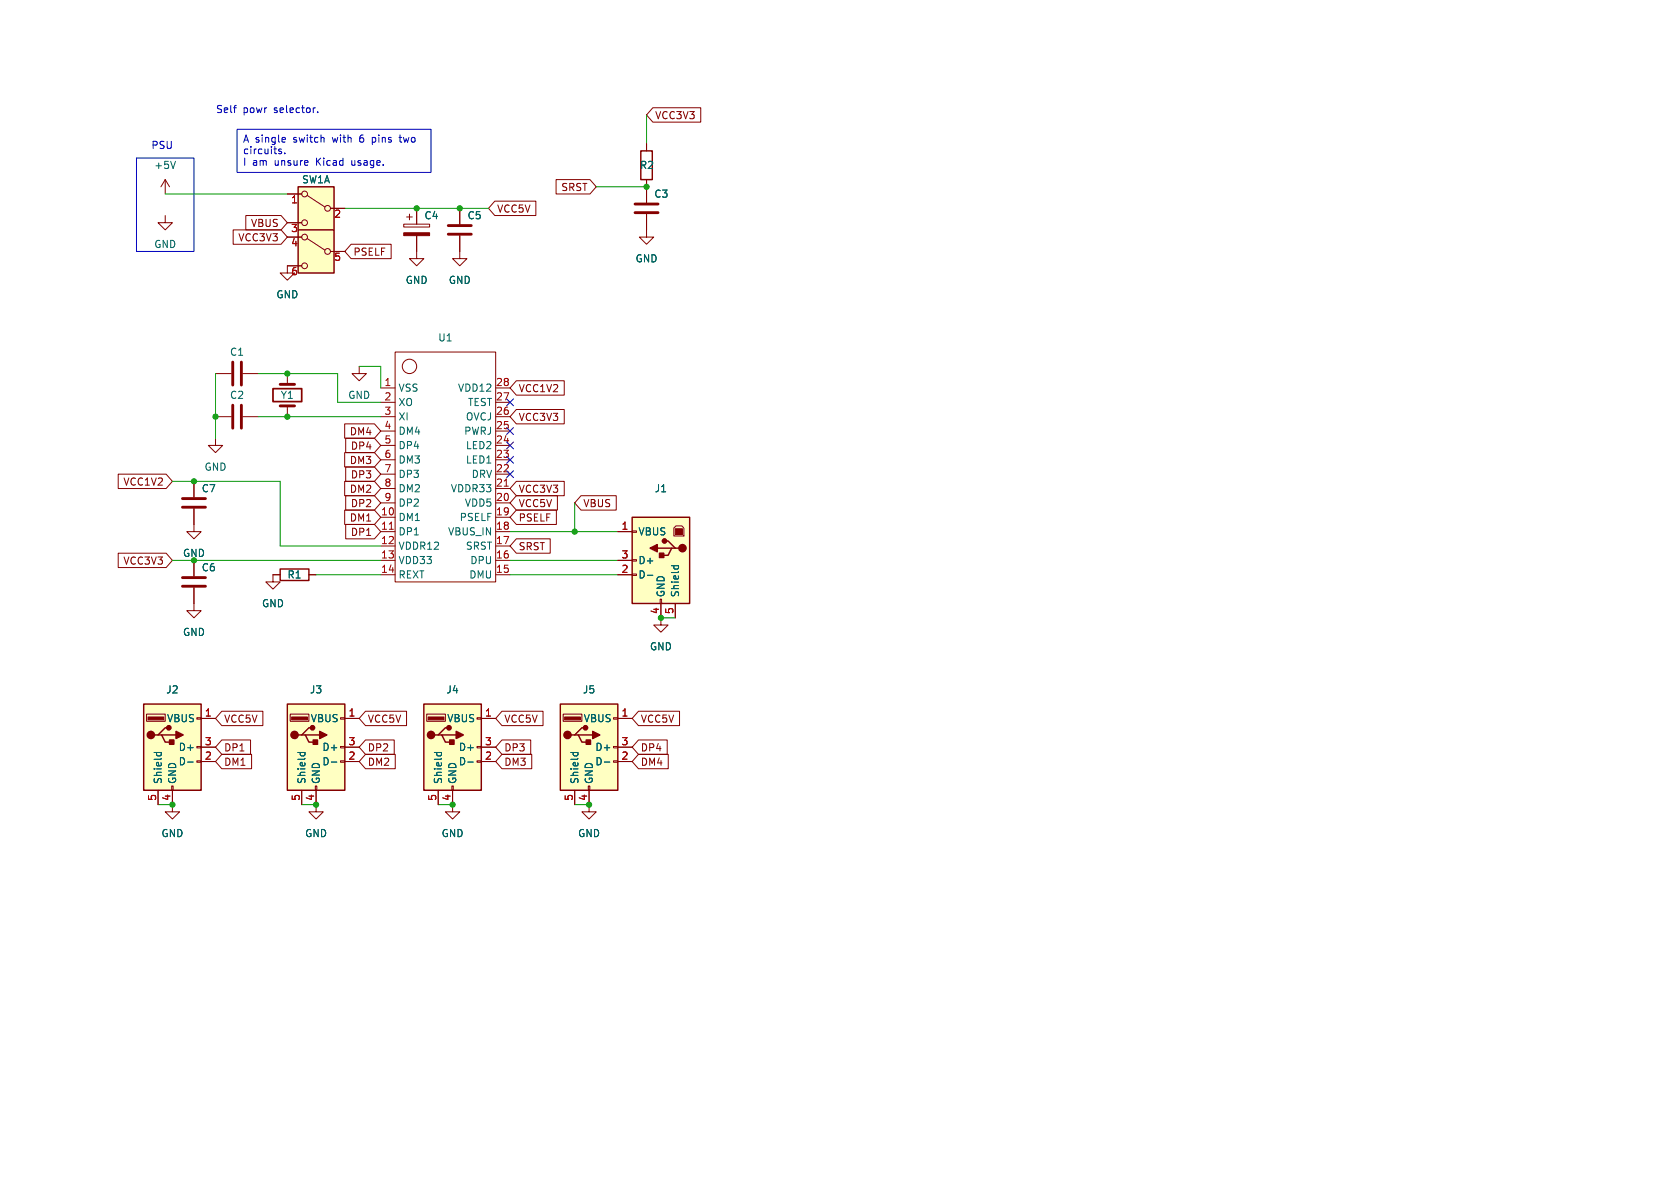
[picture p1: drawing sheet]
<svg xmlns="http://www.w3.org/2000/svg" width="297mm" height="210mm" viewBox="0 0 297 210" stroke-linecap="round" stroke-linejoin="round" font-family="sans-serif">
<g fill="none" stroke="#840000" stroke-width=".51">
<path d="M79.2 39.9h4.1M112.3 37.6h4M112.3 36.1h4M79.2 41.4h4.1M41.1 64v4.1M41.1 71.6v4.1M42.7 64v4.1M42.7 71.6v4.1M49.5 71.8h2.6M49.5 67.9h2.6M32.3 89.7h4M32.3 88.1h4"/>
<path d="M32.3 103.6h4M32.3 102.1h4"/>
</g>
<g fill="none" stroke="#840000" stroke-width=".18">
<path d="M115.4 19h8.5v2.6h-8.5l-1.1-1.3zM29.2 38.1v1.3h1.3l-1.3 1.2-1.3-1.2h1.3M29.2 31.8l-.8 1.2M29.2 31.8v2.5M29.2 31.8l.8 1.2M43.5 38.1h6.2l1.1 1.3-1.1 1.2h-6.2zM50.8 34.3h2.5M50.8 39.4h2.5M54.3 34.5l3.1 2.1M58.4 36.8h2.6M71.4 39.6h4.5v.5h-4.5zM71.9 38.4h1"/>
<path d="M72.4 37.8v1.1M73.7 36.8v2.8M81.3 36.8v2.8M87.5 35.6h7.2v2.5h-7.2l-1.1-1.3zM98.3 31.7h6l1.1 1.3-1.1 1.3h-6zM114.3 37.8v4.1h1.3l-1.3 1.3-1.3-1.3h1.3M114.3 25.4v1.3M114.3 31.8v4M41.2 40.6h8.5l1.1 1.3-1.1 1.3h-8.5zM50.8 41.9h2.5M53.3 47h-2.5v1.3h1.3l-1.3 1.2-1.3-1.2h1.3M54.3 42.2l3.1 2"/>
<path d="M58.4 44.5h2.6M62.1 43.2h7.1v2.5h-7.1l-1.1-1.2zM73.7 41.7v4h1.2l-1.2 1.3-1.3-1.3h1.3M81.3 41.7v4h1.2l-1.2 1.3-1.3-1.3h1.3M38.1 77.5v1.2h1.3l-1.3 1.3-1.3-1.3h1.3M38.1 73.7h2.8M38.1 66h2.8M42.9 73.7h2.8M42.9 66h2.8M50.8 66v1.9M50.8 71.8v1.9M60.9 74.9h5.3l1.1 1.3-1.1 1.3h-5.3z"/>
<path d="M61.1 77.5h5.1l1.1 1.2-1.1 1.3h-5.1zM63.5 64.8v1.2h1.3l-1.3 1.3-1.3-1.3h1.3M67.3 68.6h2.5M67.3 71.1h2.5M67.3 78.7h2.5M67.3 76.2h2.5M67.3 73.7h2.5M69.8 62.2h17.8v40.7h-17.8zM87.6 68.6h2.6M87.6 71.1h2.6M87.6 78.7h2.6M87.6 76.2h2.6"/>
<path d="M87.6 73.7h2.6M91.3 72.4h8.5v2.5h-8.5l-1.1-1.2zM91.3 67.3h8.5v2.6h-8.5l-1.1-1.3zM20.9 83.8h8.5l1.1 1.3-1.1 1.3h-8.5zM20.9 97.8h8.5l1.1 1.3-1.1 1.2h-8.5zM34.3 89.9v4.1h1.3l-1.3 1.3-1.3-1.3h1.3M34.3 85.1v2.8M34.3 99.1v2.8M60.9 80h5.3l1.1 1.3-1.1 1.3h-5.3zM60.9 85.1h5.3l1.1 1.3-1.1 1.2h-5.3zM60.9 90.2h5.3l1.1 1.2-1.1 1.3h-5.3zM61.1 92.7h5.1l1.1 1.3-1.1 1.3h-5.1z"/>
<path d="M61.1 87.6h5.1l1.1 1.3-1.1 1.3h-5.1zM61.1 82.5h5.1l1.1 1.3-1.1 1.3h-5.1zM67.3 91.4h2.5M67.3 94h2.5M67.3 96.5h2.5M67.3 99.1h2.5M67.3 88.9h2.5M67.3 86.4h2.5M67.3 83.8h2.5M67.3 81.3h2.5M87.6 91.4h2.6M87.6 94h2.6"/>
<path d="M87.6 96.5h2.6M87.6 99.1h2.6M87.6 88.9h2.6M87.6 86.4h2.6M87.6 83.8h2.6M87.6 81.3h2.6M91.3 85.1h8.5v2.5h-8.5l-1.1-1.2zM91.3 95.2h6v2.6h-6l-1.1-1.3zM91.3 87.6h7.2v2.6h-7.2l-1.1-1.3zM91.3 90.2h7.1v2.5h-7.1l-1.1-1.3zM102.7 87.6h6.2v2.6h-6.2l-1.1-1.3zM109.2 94h2.6"/>
<path d="M109.2 99.1h2.6M111.8 98.9h.7v.3h-.7zM111.8 93.9h.7v.2h-.7zM119.1 93.3l.4-.3h1l.4 .3v1.4h-1.8zM34.3 103.9v4.1h1.3l-1.3 1.2-1.3-1.2h1.3M49.5 101.6h-1.2v1.3h1.2l-1.2 1.2-1.3-1.2h1.3M54.6 101.6h1.3M67.3 101.6h2.5M87.6 101.6h2.6M109.2 101.6h2.6M111.8 101.5h.7v.2h-.7zM116.7 105.9h.3v.8h-.3z"/>
<path d="M116.8 106.7v3.8h1.3l-1.3 1.3-1.2-1.3h1.2M119.4 106.7v2.5M25.9 126.2h3.3v1.3h-3.3zM27.9 139.7v2.5M30.4 138.9h.2v.8h-.2zM30.5 139.7v3.8h1.2l-1.2 1.3-1.3-1.3h1.3M34.8 134.5h.8v.2h-.8zM34.8 132h.8v.2h-.8zM34.8 126.9h.8v.2h-.8zM35.6 127h2.5M35.6 134.6h2.5M35.6 132.1h2.5"/>
<path d="M39.2 133.3h5.3v2.6h-5.3l-1.1-1.3zM39.2 125.7h7.3v2.6h-7.3l-1.1-1.3zM39.2 130.8h5.1v2.6h-5.1l-1.1-1.3zM51.3 126.2h3.3v1.3h-3.3zM53.3 139.7v2.5M55.8 138.9h.2v.8h-.2zM55.9 139.7v3.8h1.2l-1.2 1.3-1.3-1.3h1.3M60.2 134.5h.8v.2h-.8zM60.2 132h.8v.2h-.8zM60.2 126.9h.8v.2h-.8zM61 127h2.5M61 134.6h2.5"/>
<path d="M61 132.1h2.5M64.6 130.8h5.1v2.6h-5.1l-1.1-1.3zM64.6 125.7h7.3v2.6h-7.3l-1.1-1.3zM64.6 133.3h5.3v2.6h-5.3l-1.1-1.3zM75.4 126.2h3.3v1.3h-3.3zM77.5 139.7v2.5M79.9 138.9h.2v.8h-.2zM80 139.7v3.8h1.3l-1.3 1.3-1.3-1.3h1.3M84.3 134.5h.8v.2h-.8zM84.3 132h.8v.2h-.8zM84.3 126.9h.8v.2h-.8zM85.1 127h2.5"/>
<path d="M85.1 134.6h2.5M85.1 132.1h2.5M88.7 133.3h5.3v2.6h-5.3l-1.1-1.3zM88.7 130.8h5.1v2.6h-5.1l-1.1-1.3zM88.7 125.7h7.3v2.6h-7.3l-1.1-1.3zM99.6 126.2h3.3v1.3h-3.3zM101.6 139.7v2.5M104 138.9h.3v.8h-.3zM104.1 139.7v3.8h1.3l-1.3 1.3-1.2-1.3h1.2M108.5 134.5h.7v.2h-.7zM108.5 132h.7v.2h-.7zM108.5 126.9h.7v.2h-.7z"/>
<path d="M109.2 127h2.6M109.2 134.6h2.6M109.2 132.1h2.6M112.9 130.8h5.1v2.6h-5.1l-1.1-1.3zM112.9 133.3h5.2v2.6h-5.2l-1.1-1.3zM112.9 125.7h7.2v2.6h-7.2l-1.1-1.3z"/>
<circle cx="53.8" cy="39.4" r=".51"/>
<circle cx="53.8" cy="34.3" r=".51"/>
<circle cx="57.9" cy="36.8" r=".51"/>
<circle cx="53.8" cy="47" r=".51"/>
<circle cx="53.8" cy="41.9" r=".51"/>
<circle cx="57.9" cy="44.5" r=".51"/>
<circle cx="72.4" cy="64.8" r="1.27"/>
</g>
<g fill="none" stroke="#006464" stroke-width=".18">
<path d="M31 28.5l-.4 1.3M114.4 101.7h1M118.7 100h1.3M119.2 100l-.1 .4M119.9 100l.1 .4M27.2 133h1.3M27.7 133v.4M28.5 133v.4M33.2 134.7h.9M52.6 133h1.3M53.1 133v.4M53.9 133v.4"/>
<path d="M58.6 134.7h.9M76.8 133h1.2M77.3 133l-.1 .4M78 133v.4M82.7 134.7h1M100.9 133h1.3M101.4 133l-.1 .4M102.1 133l.1 .4M106.8 134.7h1"/>
</g>
<path d="M68.8 93.6h.7M89.1 85.9h.8" fill="none" stroke="#a90000" stroke-width=".18"/>
<path d="M48.3 68.7h5v2.3h-5z" fill="none" stroke="#840000" stroke-width=".3"/>
<g fill="#840000" stroke="#840000" stroke-width=".18">
<path d="M71.4 41.1h4.5v.6h-4.5z"/>
<path d="M75.7 126.7h2.8v.6h-2.8z"/>
<path d="M119.4 93.5h1.2v1h-1.2z"/>
<path d="M99.8 126.7h2.8v.6h-2.8z"/>
<path d="M51.6 126.7h2.8v.6h-2.8z"/>
<path d="M26.2 126.7h2.8v.6h-2.8z"/>
</g>
<g fill="#ffffc2" stroke="#ffffc2" stroke-width=".18">
<path d="M74.9 124.5h10.2v15.2h-10.2z"/>
<path d="M111.8 91.4h10.1v15.3h-10.1z"/>
<path d="M99.1 124.5h10.1v15.2h-10.1z"/>
<path d="M50.8 124.5h10.2v15.2h-10.2z"/>
<path d="M52.7 33h6.4v7.6h-6.4z"/>
<path d="M52.7 40.6h6.4v7.7h-6.4z"/>
<path d="M25.4 124.5h10.2v15.2h-10.2z"/>
</g>
<g fill="none" stroke="#840000" stroke-width=".25">
<path d="M52.7 33h6.4v7.6h-6.4zM113.3 26.7h2v5.1h-2zM52.7 40.6h6.4v7.7h-6.4zM111.8 91.4h10.1v15.3h-10.1zM116.2 96.9h2.5M117.5 95.6h.6l1.3 1.3h.6M119.4 96.9h-.7l-.6 1.3h-1.3M49.5 100.6h5.1v2h-5.1zM25.4 124.5h10.2v15.2h-10.2zM27.9 129.9h.7l.6 1.3h1.3M28.6 129.9h2.5M29.8 128.7h-.6l-1.3 1.2h-.6"/>
<path d="M50.8 124.5h10.2v15.2h-10.2zM53.3 129.9h.7l.6 1.3h1.3M54 129.9h2.5M55.2 128.7h-.6l-1.3 1.2h-.6M74.9 124.5h10.2v15.2h-10.2zM77.5 129.9h.6l.6 1.3h1.3M78.1 129.9h2.5M79.4 128.7h-.7l-1.2 1.2h-.7M99.1 124.5h10.1v15.2h-10.1zM101.6 129.9h.6l.7 1.3h1.2M102.2 129.9h2.6M103.5 128.7h-.6l-1.3 1.2h-.6"/>
</g>
<g fill="#840000" stroke="#840000" stroke-width=".25">
<path d="M80.6 129.3l1.3 .6-1.3 .7z"/>
<path d="M79.5 130.8h.8v.8h-.8z"/>
<path d="M114.9 96.9l1.3-.6v1.2z"/>
<path d="M116.6 97.8h.7v.8h-.7z"/>
<path d="M104.8 129.3l1.2 .6-1.2 .7z"/>
<path d="M103.6 130.8h.8v.8h-.8z"/>
<path d="M56.5 129.3l1.3 .6-1.3 .7z"/>
<path d="M55.4 130.8h.7v.8h-.7z"/>
<path d="M31.1 129.3l1.3 .6-1.3 .7z"/>
<path d="M30 130.8h.7v.8h-.7z"/>
<circle cx="76.2" cy="129.9" r=".63"/>
<circle cx="79.4" cy="128.7" r=".38"/>
<circle cx="120.6" cy="96.9" r=".63"/>
<circle cx="117.5" cy="95.6" r=".38"/>
<circle cx="100.3" cy="129.9" r=".63"/>
<circle cx="103.5" cy="128.7" r=".38"/>
<circle cx="52.1" cy="129.9" r=".63"/>
<circle cx="55.2" cy="128.7" r=".38"/>
<circle cx="26.7" cy="129.9" r=".63"/>
<circle cx="29.8" cy="128.7" r=".38"/>
</g>
<g fill="none" stroke="#0000c2" stroke-width=".18">
<path d="M41.3 19.1h.5M41.6 18.6h.2M55.6 19.1h.1M56.2 19.8v.1M24.1 27.9h10.2v16.6h-10.2zM41.9 22.9h34.3v7.6h-34.3zM49.3 26.7l.4 .1 .1 .2-.2 .2-.3-.1M50.3 24.3l.2 .3-.6 .1M50.3 27.1v.1M50.4 25.1h-.1M65.8 24.3v1.3M65.8 25.1h.1"/>
<path d="M65.9 24.3h-.1M70.5 24.3h.5M70.7 23.9v1.1l.3 .1"/>
</g>
<g fill="none" stroke="#009600" stroke-width=".18">
<path d="M29.2 34.3h21.6M61 36.8h25.4M105.4 33h8.9M114.3 20.3v5.1M38.1 66v11.5M45.7 66h14v5.1h7.6M45.7 73.7h21.6M63.5 64.8h3.8v3.8M30.5 85.1h19v11.4h17.8M30.5 99.1h36.8M90.2 94h19M90.2 99.1h19"/>
<path d="M101.6 88.9v5.1M55.9 101.6h11.4M90.2 101.6h19M116.8 109.2h2.6M27.9 142.2h2.6M53.3 142.2h2.6M77.5 142.2h2.5M101.6 142.2h2.5"/>
</g>
<path d="M89.6 78.1l1.2 1.2M89.6 70.5l1.2 1.2M89.6 75.6l1.2 1.2M90.8 78.1l-1.2 1.2M90.8 70.5l-1.2 1.2M90.8 75.6l-1.2 1.2M89.6 80.7l1.2 1.2M89.6 83.2l1.2 1.2M90.8 80.7l-1.2 1.2M90.8 83.2l-1.2 1.2" fill="none" stroke="#000084" stroke-width=".18"/>
<g fill="#009600" stroke="#009600" stroke-width=".18">
<circle cx="38.1" cy="73.7" r=".46"/>
<circle cx="73.7" cy="36.8" r=".46"/>
<circle cx="50.8" cy="66" r=".46"/>
<circle cx="50.8" cy="73.7" r=".46"/>
<circle cx="81.3" cy="36.8" r=".46"/>
<circle cx="101.6" cy="94" r=".46"/>
<circle cx="116.8" cy="109.2" r=".46"/>
<circle cx="114.3" cy="33" r=".46"/>
<circle cx="30.5" cy="142.2" r=".46"/>
<circle cx="34.3" cy="99.1" r=".46"/>
<circle cx="34.3" cy="85.1" r=".46"/>
<circle cx="55.9" cy="142.2" r=".46"/>
<circle cx="104.1" cy="142.2" r=".46"/>
<circle cx="80" cy="142.2" r=".46"/>
</g>
<g font-size="1.8" fill="#0000c2">
<text x="38.1" y="20.1">Self</text>
<text x="43" y="20.1">powr</text>
<text x="48.5" y="20.1">selector.</text>
<text x="26.7" y="26.4">PSU</text>
<text x="42.9" y="25.5">A single</text>
<text x="42.9" y="27.6">circuits.</text>
<text x="42.9" y="29.6">I</text>
<text x="44.6" y="29.6">am</text>
<text x="48.7" y="29.6">unsure</text>
<text x="52" y="25.5">switch</text>
<text x="56.2" y="29.6">Kicad</text>
<text x="59.1" y="25.5">with</text>
<text x="62.6" y="29.6">usage.</text>
<text x="64.1" y="25.5">6</text>
<text x="66.4" y="25.5">pins</text>
<text x="71.5" y="25.5">two</text>
</g>
<g font-size="1.8" fill="#840000">
<text x="115.7" y="21.3">VCC3V3</text>
<text x="99.1" y="34">SRST</text>
<text x="44.3" y="40.3">VBUS</text>
<text x="87.8" y="37.8">VCC5V</text>
<text x="42" y="42.9">VCC3V3</text>
<text x="62.4" y="45.4">PSELF</text>
<text x="91.6" y="69.5">VCC1V2</text>
<text x="61.7" y="77.2">DM4</text>
<text x="91.6" y="74.6">VCC3V3</text>
<text x="61.7" y="82.2">DM3</text>
<text x="61.9" y="79.7">DP4</text>
<text x="21.7" y="86">VCC1V2</text>
<text x="61.7" y="87.3">DM2</text>
<text x="61.9" y="89.9">DP2</text>
<text x="61.9" y="84.8">DP3</text>
<text x="91.6" y="87.3">VCC3V3</text>
<text x="91.6" y="89.9">VCC5V</text>
<text x="103" y="89.9">VBUS</text>
<text x="61.7" y="92.4">DM1</text>
<text x="61.9" y="94.9">DP1</text>
<text x="91.6" y="92.4">PSELF</text>
<text x="21.7" y="100">VCC3V3</text>
<text x="91.6" y="97.5">SRST</text>
<text x="39.5" y="128">VCC5V</text>
<text x="64.9" y="128">VCC5V</text>
<text x="89.1" y="128">VCC5V</text>
<text x="113.2" y="128">VCC5V</text>
<text x="39.5" y="135.6">DM1</text>
<text x="39.5" y="133">DP1</text>
<text x="64.9" y="133">DP2</text>
<text x="64.9" y="135.6">DM2</text>
<text x="89.1" y="135.6">DM3</text>
<text x="89.1" y="133">DP3</text>
<text x="113.2" y="133">DP4</text>
<text x="113.2" y="135.6">DM4</text>
</g>
<g font-size="1.8" fill="#006464">
<text x="27.2" y="30.1">+5V</text>
<text x="53.3" y="32.6">SW1A</text>
<text x="113" y="30.1">R2</text>
<text x="115.6" y="35.2">C3</text>
<text x="74.9" y="39">C4</text>
<text x="82.6" y="39">C5</text>
<text x="27.2" y="44">GND</text>
<text x="112.3" y="46.6">GND</text>
<text x="48.8" y="52.9">GND</text>
<text x="71.6" y="50.4">GND</text>
<text x="79.2" y="50.4">GND</text>
<text x="40.6" y="63.1">C1</text>
<text x="77.4" y="60.6">U1</text>
<text x="40.6" y="70.7">C2</text>
<text x="49.5" y="70.7">Y1</text>
<text x="61.5" y="70.7">GND</text>
<text x="70.4" y="69.4">VSS</text>
<text x="70.4" y="72">XO</text>
<text x="80.9" y="69.4">VDD12</text>
<text x="82.6" y="72">TEST</text>
<text x="70.4" y="74.5">XI</text>
<text x="70.4" y="77.1">DM4</text>
<text x="82" y="77.1">PWRJ</text>
<text x="82.3" y="74.5">OVCJ</text>
<text x="36.1" y="83.4">GND</text>
<text x="70.4" y="79.6">DP4</text>
<text x="70.4" y="82.1">DM3</text>
<text x="82.3" y="82.1">LED1</text>
<text x="82.3" y="79.6">LED2</text>
<text x="35.6" y="87.2">C7</text>
<text x="70.4" y="84.7">DP3</text>
<text x="70.4" y="87.2">DM2</text>
<text x="70.4" y="89.8">DP2</text>
<text x="79.6" y="87.2">VDDR33</text>
<text x="82.1" y="89.8">VDD5</text>
<text x="83.3" y="84.7">DRV</text>
<text x="115.6" y="87.2">J1</text>
<text x="70.4" y="92.3">DM1</text>
<text x="70.4" y="94.8">DP1</text>
<text x="79.1" y="94.8">VBUS_IN</text>
<text x="81.2" y="92.3">PSELF</text>
<text x="112.8" y="94.8">VBUS</text>
<text x="32.3" y="98.7">GND</text>
<text x="35.6" y="101.2">C6</text>
<text x="70.4" y="97.4">VDDR12</text>
<text x="70.4" y="99.9">VDD33</text>
<text x="82.3" y="97.4">SRST</text>
<text x="83" y="99.9">DPU</text>
<text x="112.8" y="99.9">D+</text>
<text x="46.2" y="107.5">GND</text>
<text x="50.7" y="102.5">R1</text>
<text x="70.4" y="102.5">REXT</text>
<text x="82.9" y="102.5">DMU</text>
<text x="112.8" y="102.5">D-</text>
<text x="117.7" y="105.7" transform="rotate(-90 117.7 105.7)">GND</text>
<text x="120.2" y="105.7" transform="rotate(-90 120.2 105.7)">Shield</text>
<text x="32.3" y="112.6">GND</text>
<text x="114.8" y="115.2">GND</text>
<text x="29.3" y="122.8">J2</text>
<text x="54.7" y="122.8">J3</text>
<text x="78.8" y="122.8">J4</text>
<text x="102.9" y="122.8">J5</text>
<text x="29.4" y="127.9">VBUS</text>
<text x="54.8" y="127.9">VBUS</text>
<text x="79" y="127.9">VBUS</text>
<text x="103.1" y="127.9">VBUS</text>
<text x="31.5" y="135.5">D-</text>
<text x="31.5" y="132.9">D+</text>
<text x="56.9" y="135.5">D-</text>
<text x="56.9" y="132.9">D+</text>
<text x="81" y="135.5">D-</text>
<text x="81" y="132.9">D+</text>
<text x="105.2" y="135.5">D-</text>
<text x="105.2" y="132.9">D+</text>
<text x="28.8" y="138.7" transform="rotate(-90 28.8 138.7)">Shield</text>
<text x="31.3" y="138.7" transform="rotate(-90 31.3 138.7)">GND</text>
<text x="54.2" y="138.7" transform="rotate(-90 54.2 138.7)">Shield</text>
<text x="56.7" y="138.7" transform="rotate(-90 56.7 138.7)">GND</text>
<text x="78.3" y="138.7" transform="rotate(-90 78.3 138.7)">Shield</text>
<text x="80.9" y="138.7" transform="rotate(-90 80.9 138.7)">GND</text>
<text x="102.5" y="138.7" transform="rotate(-90 102.5 138.7)">Shield</text>
<text x="105" y="138.7" transform="rotate(-90 105 138.7)">GND</text>
<text x="28.4" y="148.2">GND</text>
<text x="53.8" y="148.2">GND</text>
<text x="78" y="148.2">GND</text>
<text x="102.1" y="148.2">GND</text>
</g>
<g font-size="1.8" fill="#a90000">
<text x="51.4" y="36.3">1</text>
<text x="51.4" y="41.4">3</text>
<text x="59" y="38.8">2</text>
<text x="51.4" y="43.9">4</text>
<text x="59" y="46.4">5</text>
<text x="51.4" y="49">6</text>
<text x="67.9" y="68.3">1</text>
<text x="67.9" y="70.9">2</text>
<text x="87.6" y="70.9">27</text>
<text x="87.6" y="68.3">28</text>
<text x="67.9" y="73.4">3</text>
<text x="67.9" y="75.9">4</text>
<text x="87.6" y="75.9">25</text>
<text x="87.6" y="73.4">26</text>
<text x="67.9" y="78.5">5</text>
<text x="67.9" y="81">6</text>
<text x="67.9" y="83.6">7</text>
<text x="87.6" y="83.6">22</text>
<text x="87.6" y="81">23</text>
<text x="87.6" y="78.5">24</text>
<text x="67.9" y="86.1">8</text>
<text x="67.9" y="88.6">9</text>
<text x="87.6" y="88.6">20</text>
<text x="87.6" y="86.1">21</text>
<text x="67.3" y="91.2">10</text>
<text x="67.3" y="93.7">11</text>
<text x="87.6" y="93.7">18</text>
<text x="87.6" y="91.2">19</text>
<text x="109.8" y="93.7">1</text>
<text x="67.3" y="96.3">12</text>
<text x="67.3" y="98.8">13</text>
<text x="67.3" y="101.3">14</text>
<text x="87.6" y="101.3">15</text>
<text x="87.6" y="98.8">16</text>
<text x="87.6" y="96.3">17</text>
<text x="109.8" y="101.3">2</text>
<text x="109.8" y="98.8">3</text>
<text x="116.6" y="108.7" transform="rotate(-90 116.6 108.7)">4</text>
<text x="119.1" y="108.7" transform="rotate(-90 119.1 108.7)">5</text>
<text x="36.1" y="126.7">1</text>
<text x="36.1" y="131.8">3</text>
<text x="61.5" y="126.7">1</text>
<text x="61.5" y="131.8">3</text>
<text x="85.7" y="126.7">1</text>
<text x="85.7" y="131.8">3</text>
<text x="109.8" y="126.7">1</text>
<text x="109.8" y="131.8">3</text>
<text x="36.1" y="134.4">2</text>
<text x="61.5" y="134.4">2</text>
<text x="85.7" y="134.4">2</text>
<text x="109.8" y="134.4">2</text>
<text x="27.7" y="141.7" transform="rotate(-90 27.7 141.7)">5</text>
<text x="30.2" y="141.7" transform="rotate(-90 30.2 141.7)">4</text>
<text x="53.1" y="141.7" transform="rotate(-90 53.1 141.7)">5</text>
<text x="55.6" y="141.7" transform="rotate(-90 55.6 141.7)">4</text>
<text x="77.2" y="141.7" transform="rotate(-90 77.2 141.7)">5</text>
<text x="79.8" y="141.7" transform="rotate(-90 79.8 141.7)">4</text>
<text x="101.3" y="141.7" transform="rotate(-90 101.3 141.7)">5</text>
<text x="103.9" y="141.7" transform="rotate(-90 103.9 141.7)">4</text>
</g>
</svg>
